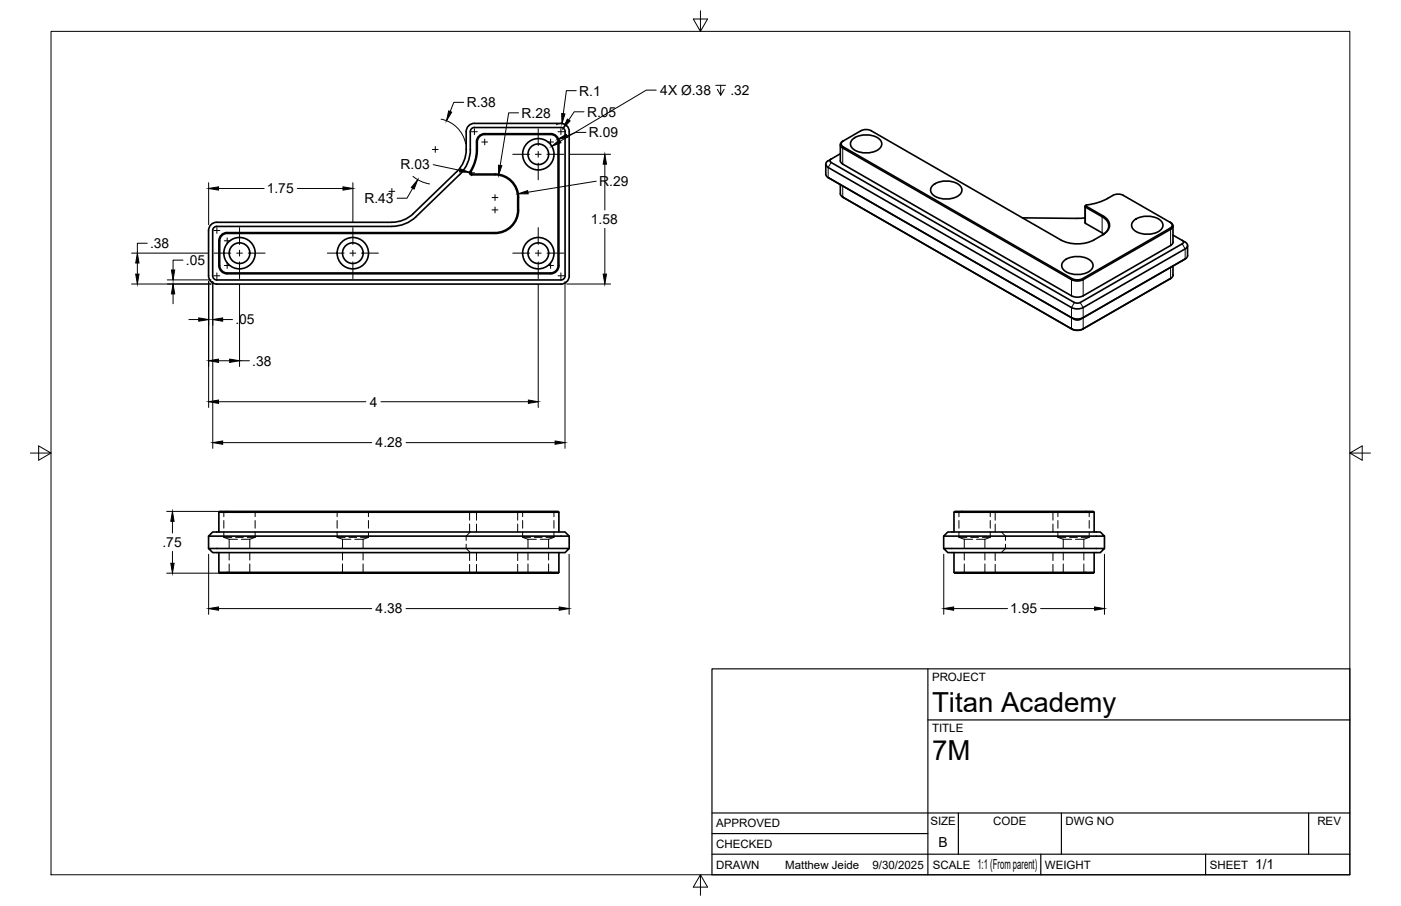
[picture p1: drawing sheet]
<svg xmlns="http://www.w3.org/2000/svg" width="432mm" height="279mm" viewBox="0 0 432 279" stroke-linecap="round" stroke-linejoin="round" font-family="sans-serif">
<!-- layer: Visible -->
<g fill="none" stroke="#000" stroke-width=".51">
<path d="M141.6 53.8l-13.3 13a10.8 10.8 0 0 1-7.5 3M145.1 53.1l-.1 .4 .4 .2h7.2M152.6 53.7a7.2 7.2 0 0 1 7.2 7.2M172 43.8v38.1M172 43.8a2.3 2.3 0 0 0-2.3-2.3h-20.3a2.26 2.26 0 0 0-2.3 2.3 14.6 14.6 0 0 1-2.1 9.3M174.2 40.6v44.5M174.2 40.6a1.28 1.28 0 0 0-1.3-1.3h-26.7a1.24 1.24 0 0 0-1.3 1.3v5.5a10.7 10.7 0 0 1-3.2 7.7M254.5 50.6l.1 3.4 .7 .8M255.2 49.6a1.1 1.1 0 0 0-.7 1 1.1 1.1 0 0 0 .8 1l74.9 43.2 1.2 .4h1.3l1.2-.4 31.4-18a1.1 1.1 0 0 0 .7-1.1 1.1 1.1 0 0 0-.7-1l-.9-.6M255.2 54.8l75.9 43.7M255.2 54.8l.9 .5M256.1 49.1l-.9 .5"/>
<path d="M256.2 49l-.4 .6 .4 .5 74.9 43.2M259 56.9v3.1l.7 .8M259 44.6v5l.2 .5 .5 .5 71.1 40.9 1.9 .1 1.2-.4 26.9-15.5M259 47.4l-2.8 1.7M259.9 43.4a.99 .99 0 0 0-.7 1 .99 .99 0 0 0 .7 .9l70.5 40.6 1.7 .4 1.6-.4M259.9 43.5l-.2 .1a1.1 1.1 0 0 0-.7 1 1.1 1.1 0 0 0 .7 1l71.1 40.9 1.9 .1 1.2-.4 26.9-15.5M262.9 42.8a6.8 6.8 0 0 1 8.5 .5 2.02 2.02 0 0 1-1 3 7 7 0 0 1-7.9-.9 1.81 1.81 0 0 1 .4-2.6zM265.3 40.3l-5.4 3.2M265.3 40.3l1.6-.4 1.7 .4M268.5 40.3l58.4 33.7a11.3 11.3 0 0 0 10.3 0 7.7 7.7 0 0 0 4.7-3.9 3.3 3.3 0 0 0-2-3.6l-5.1-2.9M287.6 57.1a6.8 6.8 0 0 1 8.5 .5 2.02 2.02 0 0 1-1 3 7 7 0 0 1-7.9-1 1.81 1.81 0 0 1 .4-2.5zM66.8 68.6h54"/>
<path d="M70 71.7a2.55 2.55 0 0 0-2.5 2.6v7.6a2.55 2.55 0 0 0 2.5 2.5M70 72a2.3 2.3 0 0 0-2.3 2.3v7.6a2.3 2.3 0 0 0 2.3 2.3M120.8 69.8h-54a1.28 1.28 0 0 0-1.2 1.3v14a1.28 1.28 0 0 0 1.2 1.2h106.1a1.28 1.28 0 0 0 1.3-1.2M127.4 65.9l13.4-13a9.4 9.4 0 0 0 2.9-6.8v-5.5a2.52 2.52 0 0 1 2.5-2.5l26.7-.1a2.52 2.52 0 0 1 2.5 2.6l.1 44.5a2.55 2.55 0 0 1-2.6 2.5h-106.1a2.55 2.55 0 0 1-2.5-2.5v-14a2.55 2.55 0 0 1 2.5-2.6M127.4 65.9a9.5 9.5 0 0 1-6.6 2.6M159.6 60.9a11.2 11.2 0 0 1-1.2 7.6 7 7 0 0 1-5.8 3.2h-82.6M159.6 60.9a7 7 0 0 0-7-7h-7.2l-.4-.1-.2-.6a12.8 12.8 0 0 0 2.1-7.1 4.7 4.7 0 0 1 .5-3.9 2.44 2.44 0 0 1 2-1h20.3a2.52 2.52 0 0 1 2.6 2.6v38.1a2.55 2.55 0 0 1-2.6 2.5h-99.7M159.8 60.9a11.4 11.4 0 0 1-1.1 7.8 7.2 7.2 0 0 1-6.1 3.3h-82.6M259.7 60.8l70.7 40.7 1.7 .4 1.6-.4M259.7 60.8l.2 .1M259.9 60.9h.1M315.1 67.2h19.3"/>
<path d="M334.4 63.6v5.2l5.3 3M334.8 63.3l-.4 .2 .2 .4 5.1 2.9M339.7 66.8a3 3 0 0 1 2 2.8 3 3 0 0 1-1.9 2.9M339.7 71.8l.5 .4M341.4 61.2a22.4 22.4 0 0 1-6.7 2.2l.1 .2M346.2 60.3l14.4 8.2a.99 .99 0 0 1 .7 1 .99 .99 0 0 1-.7 .9l-26.9 15.5M346.2 60.2l-1.6-.3a5.1 5.1 0 0 0-3.2 1.3M349.6 67.9a6.8 6.8 0 0 1 8.5 .5 2.02 2.02 0 0 1-1.1 3 7 7 0 0 1-7.9-.9 1.81 1.81 0 0 1 .5-2.6zM360.6 68.6h.2M360.8 68.6a1.1 1.1 0 0 1 .7 1.1 1.1 1.1 0 0 1-.7 1M361.5 69.7v5l-.1 .5-.6 .5M361.5 72.5l2.9 1.6"/>
<path d="M364.4 74.1l.4 .6-.4 .5-31.5 18.1-1 .2-.8-.2M365.3 79.9l-32.3 18.6-.8 .2-1.1-.2M365.3 79.9l-.9 .5M366 75.7v3.4l-.7 .8M172 81.9a2.3 2.3 0 0 1-2.3 2.3h-99.7M328 80.4a6.8 6.8 0 0 1 8.5 .4 2.02 2.02 0 0 1-1 3.1 7 7 0 0 1-7.9-1 1.81 1.81 0 0 1 .4-2.5zM330.2 98l1.9 .4 1.8-.4M360.6 86h.1M360.8 85.9l-27.1 15.6M360.8 85.9l-.2 .1M361.5 82v3.1l-.7 .8M330.2 101.4l1.9 .4 1.8-.4"/>
<path d="M67.5 158v6.1M67.7 157.7h104.3l.3 .3h-104.8zM172.3 158v6.1M294 158l.3-.3h42.7l.2 .3zM294 158v6.1M337.2 158v6.1M64.3 169.1h111.1l-1.2 1.3h-108.6zM64.3 169.1v-3.8h111.1v3.8M64.3 165.3l1.3-1.2h108.6l1.2 1.2M67.5 176.5h104.8l-.3 .3h-104.3zM67.5 170.4v6.1M172.3 170.4v6.1"/>
<path d="M290.9 169.1h49.5l-1.3 1.3h-47zM290.9 165.3l1.2-1.2h47l1.3 1.2h-49.5v3.8M294 176.5h43.2l-.2 .3h-42.7zM294 170.4v6.1M337.2 170.4v6.1M340.4 165.3v3.8"/>
<circle cx="165.9" cy="47.6" r="3.2"/>
<circle cx="165.9" cy="47.6" r="4.8"/>
<circle cx="73.8" cy="78.1" r="3.2"/>
<circle cx="73.8" cy="78.1" r="4.8"/>
<circle cx="108.7" cy="78.1" r="3.2"/>
<circle cx="108.7" cy="78.1" r="4.8"/>
<circle cx="165.9" cy="78.1" r="3.2"/>
<circle cx="165.9" cy="78.1" r="4.8"/>
</g>
<!-- layer: Hidden -->
<g fill="none" stroke="#000" stroke-width=".31">
<path d="M69 157.7v1.6M78.6 157.7v1.6M103.9 157.7v1.6M113.6 157.7v1.6M145 157.7l-.3 .3v2.4M147.1 157.7l-.2 .3v2.4M159.8 157.7l-.2 .3v2.4M161.1 157.7v1.6M170.7 157.7v1.6M295.6 157.7v1.6M305.2 157.7v1.6M306.5 157.7l.2 .3v2.4"/>
<path d="M324.8 157.7l-.3 .3v2.4M326.1 157.7v1.6M335.7 157.7v1.6M69 165.7h2.4M69 165.7l1.6 .6M69 160.5v2.4M69 164.1v1.6M70.6 166.3h2.6M70.6 166.3v2.9M70.6 170.3v2.4M70.6 173.9v2.9M72.6 165.7h2.4"/>
<path d="M74.4 166.3h2.6M76.2 165.7h2.4M77 166.3v2.9M77 170.3v2.4M77 173.9v2.9M78.6 165.7l-1.6 .6M78.6 160.5v2.4M78.6 164.1v1.6M103.9 165.7h2.5M103.9 165.7l1.7 .6M103.9 160.5v2.4M103.9 164.1v1.6"/>
<path d="M105.6 166.3h2.5M105.6 166.3v2.9M105.6 170.3v2.4M105.6 173.9v2.9M107.5 165.7h2.4M109.3 166.3h2.6M111.1 165.7h2.5M111.9 166.3v2.9M111.9 170.3v2.4M111.9 173.9v2.9M113.6 165.7l-1.7 .6M113.6 160.5v2.4"/>
<path d="M113.6 164.1v1.6M143.7 167.8v1.3l1.2 1.3M144.7 161.6v2.5M144.7 170.4v2.5M144.7 174.1v2.4l.3 .3M144.9 164.1l-1.2 1.2v1.3M146.9 161.6v2.5M146.9 170.4v2.5M146.9 174.1v2.4l.2 .3M159.6 174.1v2.4l.2 .3M159.6 161.6v2.5M159.6 170.4v2.5"/>
<path d="M161.1 165.7h2.4M161.1 165.7l1.6 .6M161.1 160.5v2.4M161.1 164.1v1.6M162.7 166.3h2.6M162.7 166.3v2.9M162.7 170.3v2.4M162.7 173.9v2.9M164.7 165.7h2.4M166.5 166.3h2.6M168.3 165.7h2.4M169.1 166.3v2.9"/>
<path d="M169.1 170.3v2.4M169.1 173.9v2.9M170.7 165.7l-1.6 .6M170.7 160.5v2.4M170.7 164.1v1.6M295.6 165.7h2.4M295.6 165.7l1.6 .6M295.6 160.5v2.4M295.6 164.1v1.6M297.2 166.3h2.6M297.2 166.3v2.9M297.2 170.3v2.4"/>
<path d="M297.2 173.9v2.9M299.2 165.7h2.4M301 166.3h2.6M302.8 165.7h2.4M303.6 166.3v2.9M303.6 170.3v2.4M303.6 173.9v2.9M305.2 165.7l-1.6 .6M305.2 160.5v2.4M305.2 164.1v1.6M306.7 174.1v2.4l-.2 .3M306.7 161.6v2.5"/>
<path d="M306.7 170.4v2.5M308.6 164.1l1.3 1.2v1.3M309.9 167.8v1.3l-1.3 1.3M324.5 161.6v2.5M324.5 170.4v2.5M324.5 174.1v2.4l.3 .3M326.1 165.7h2.4M326.1 165.7l1.6 .6M326.1 160.5v2.4M326.1 164.1v1.6M327.7 166.3h2.6M327.7 166.3v2.9"/>
<path d="M327.7 170.3v2.4M327.7 173.9v2.9M329.7 165.7h2.4M331.5 166.3h2.6M333.2 165.7h2.5M334.1 166.3v2.9M334.1 170.3v2.4M334.1 173.9v2.9M335.7 165.7l-1.6 .6M335.7 160.5v2.4M335.7 164.1v1.6"/>
</g>
<!-- layer: Visible Narrow -->
<g fill="none" stroke="#000" stroke-width=".31">
<path d="M256.2 50.1l-1 1.5v3.2l1 .5M259.7 57.4v3.4l.2 .1M259.9 45.3l-.2 .3v5M334.8 63.6l-.2 .3v5M339.9 66.5l-.2 .3v5M360.6 70.4l.2 .3v5M364.4 75.2l.9 1.6v3.1l-.9 .5M330.2 98l.9 .5M330.4 85.9l-.2 .3v5M331.1 93.3l-.9 1.5v6.6l.2 .1M332.9 93.3l.9 1.5v6.6l-.1 .1M333.7 85.9l.1 .3v5"/>
<path d="M333.8 98l-.9 .5M360.8 82.4v3.5l-.2 .1"/>
</g>
<!-- layer: Border -->
<path d="M15.7 9.7h400.3v260.1h-400.3zM215.9 3.3v6.4l-2.2-3.8h4.4l-2.2 3.8M9.4 139.7h6.3l-3.8-2.2v4.4l3.8-2.2M416 139.7l3.8 2.2v-4.4l-3.8 2.2h6.4M215.9 269.8l2.2 3.8h-4.4l2.2-3.8v6.3" fill="none" stroke="#000" stroke-width=".31"/>
<!-- layer: Titleblock -->
<path d="M219.4 206.3h196.6v63.5h-196.6zM286 206.3v63.5M286 222h130M219.4 257.1h66.6M219.4 250.7h196.6M295.4 250.7v12.7M327.1 250.7v12.7M403.3 250.7v12.7M219.4 263.4h196.6M320.8 263.4v6.4M371.6 263.4v6.4" fill="none" stroke="#000" stroke-width=".36"/>
<!-- layer: Smart Centers -->
<g fill="none" stroke="#000" stroke-width=".31">
<path d="M146.2 39.7v1.8M165.9 39.7v5.2M172.9 39.7v1.8M119.9 59h1.8M120.8 58.1v1.8M133.2 46.1h1.8M134.2 45.2v1.8M144.5 53.3h1.8M145.3 40.6h1.8M145.4 52.4v1.8M148.5 43.8h1.8M149.4 42.9v1.8"/>
<path d="M158 47.6h5.2M165 47.6h1.8M165.9 46.7v1.8M165.9 50.3v5.2M168.6 47.6h5.2M168.8 43.8h1.8M169.7 42.9v1.8M172 40.6h1.8M66 78.1h5.1M66 71.1h1.7M66.8 70.2v1.8M69.1 74.3h1.8"/>
<path d="M70 73.4v1.8M72.9 78.1h1.8M73.8 70.2v5.2M73.8 77.2v1.8M76.5 78.1h5.2M100.9 78.1h5.2M107.8 78.1h1.8M108.8 70.2v5.2M108.8 77.2v1.8M111.4 78.1h5.2M151.7 64.7h1.8M151.7 60.9h1.8"/>
<path d="M152.6 60v1.8M152.6 63.8v1.8M158 78.1h5.2M165 78.1h1.8M165.9 70.2v5.2M165.9 77.2v1.8M168.6 78.1h5.2M66 85h1.7M66.8 84.2v1.8M69.1 81.9h1.8M70 81v1.8M73.8 80.8v5.1"/>
<path d="M108.8 80.8v5.1M165.9 80.8v5.1M168.8 81.9h1.8M169.7 81v1.8M172 85h1.8M172.9 84.2v1.8"/>
</g>
<!-- layer: FD_Dimensions -->
<g fill="none" stroke="#000" stroke-width=".31">
<path d="M135.9 36.7a9.5 9.5 0 0 1 7.6 7.6M142.9 31.6h-3l-1.2 2.8M159.8 34.8h-3l-2.6 16.2M171.5 38.5a2.53 2.53 0 0 1 3.3 .5M177.6 28h-3l-1 7.1M180 34.5h-3l-1.7 2.5M64.3 56.3v13M67.4 58.1h14M91.6 58.1h14.1M108.8 56.3v12.1M127.2 58.1l-1.8 3h-3M127.3 54.4a10.8 10.8 0 0 0 5.1 2.3"/>
<path d="M133.5 50.8l8.3 1.7M144.8 53.2l.1 .5 .5 .2M159.2 58l.6 2.9M175.5 47.6h12.7M180.6 40.8h-3.1l-2.8 1.1M183.7 55.9l-21 3.4M186.4 50.6v14.2M40.6 78.1h23.6M45.4 75h-3.1v3.1M186.4 70.4v14.1M40.6 87.6h24.5M42.3 81.1v3.4"/>
<path d="M51.6 86.3h13.5M53.3 90.6v3.1M56.4 80.2h-3.1v3.1M58.2 98.6h3.1M64.3 86.8v38.9M65.6 86.8v51.5M68.6 98.6h3.1M73.8 87.7v25.3M165.9 87.7v38M174.1 86.8v51.5M174.6 87.6h13.6M67.4 111.3h3.4"/>
<path d="M73.8 111.3h3.1M67.4 123.9h45.4M68.6 136.5h46M117.4 123.9h45.5M125.2 136.5h45.9M51.4 157.7h16.8M51.4 176.8h16.8M53.1 160.8v3.6M53.1 170.1v3.6M64.3 170.9v18.6M175.4 170.9v18.6M290.9 170.9v18.6"/>
<path d="M340.4 170.9v18.6M67.4 187.7h47.2M125.2 187.7h47.2M293.9 187.7h16.6M320.7 187.7h16.7"/>
</g>
<g fill="#000" stroke="#000" stroke-width=".31">
<path d="M138.3 34.2l.9 .4-1.6 2.6zM173.1 35l1 .1-.9 3zM174.9 36.7l.8 .6-2.1 2.3zM64.3 58.1l3.1-.5v1zM105.7 57.6l3.1 .5-3.1 .5zM128.7 55.4l-1.1 2.9-.8-.5zM141.9 52l2.8 1.2-3.1-.2zM153.6 50.9l1.1 .2-1 2.9zM159.7 59.8l2.9-1 .2 1zM171.9 43l2.6-1.6 .4 1zM186.4 47.6l.5 3h-1zM41.8 84.5h1l-.5 3.1z"/>
<path d="M42.3 78.1l.5 3h-1zM53.3 87.6l.5 3h-1zM52.8 83.3h1l-.5 3zM61.3 98l3 .6-3 .5zM65.6 98.6l3-.6v1.1zM185.9 84.5h1l-.5 3.1zM64.3 111.3l3.1-.6v1.1zM70.8 110.7l3 .6-3 .5zM64.3 123.9l3.1-.5v1zM65.6 136.5l3-.5v1zM162.9 123.4l3 .5-3 .5zM171.1 136l3 .5-3 .5z"/>
<path d="M52.6 173.7h1.1l-.6 3.1zM53.1 157.7l.6 3.1h-1.1zM64.3 187.7l3.1-.5v1zM172.4 187.2l3 .5-3 .5zM290.9 187.7l3-.5v1zM337.4 187.2l3 .5-3 .5z"/>
</g>
<!-- layer: Hole Notes -->
<path d="M202.2 27.8h-3l-26.5 15.8M220.6 26.3h3M222.1 26.3v3.1l-1-1.9M223.2 27.5l-1.1 1.9" fill="none" stroke="#000" stroke-width=".31"/>
<path d="M170 45.1l2.4-2 .5 .9z" fill="#000" stroke="#000" stroke-width=".31"/>
<g font-size="8.5">
<text x="287.3" y="219.5">Titan Academy</text>
<text x="287.3" y="234.5">7M</text>
</g>
<g font-size="4.3">
<text x="178.5" y="29.5">R.1</text>
<text x="203.5" y="29.4">4X Ø.38</text>
<text x="225.1" y="29.4">.32</text>
<text x="143.8" y="33.1">R.38</text>
<text x="181" y="36">R.05</text>
<text x="160.8" y="36.3">R.28</text>
<text x="181.5" y="42.3">R.09</text>
<text x="123.4" y="52.3">R.03</text>
<text x="82.2" y="59.6">1.75</text>
<text x="184.7" y="57.4">R.29</text>
<text x="112.3" y="62.6">R.43</text>
<text x="182.1" y="69.1">1.58</text>
<text x="46.3" y="76.5">.38</text>
<text x="57.3" y="81.7">.05</text>
<text x="72.5" y="100.1">.05</text>
<text x="77.7" y="112.7">.38</text>
<text x="114" y="125.4">4</text>
<text x="115.8" y="138">4.28</text>
<text x="50.1" y="168.7">.75</text>
<text x="115.8" y="189.2">4.38</text>
<text x="311.3" y="189.2">1.95</text>
<text x="289.3" y="261.2">B</text>
<text x="301.2" y="268.1">1:1 (From parent)</text>
<text x="386.8" y="268.1">1/1</text>
</g>
<g font-size="3.5">
<text x="287.3" y="210.1">PROJECT</text>
<text x="287.3" y="225.8">TITLE</text>
<text x="220.7" y="255.2">APPROVED</text>
<text x="286.7" y="254.5">SIZE</text>
<text x="306.1" y="254.5">CODE</text>
<text x="328.4" y="254.5">DWG NO</text>
<text x="406" y="254.5">REV</text>
<text x="220.7" y="261.5">CHECKED</text>
<text x="220.7" y="267.9">DRAWN</text>
<text x="242" y="267.9">Matthew Jeide</text>
<text x="268.9" y="267.9">9/30/2025</text>
<text x="287.5" y="267.9">SCALE</text>
<text x="322.1" y="267.9">WEIGHT</text>
<text x="372.9" y="267.9">SHEET</text>
</g>
</svg>
